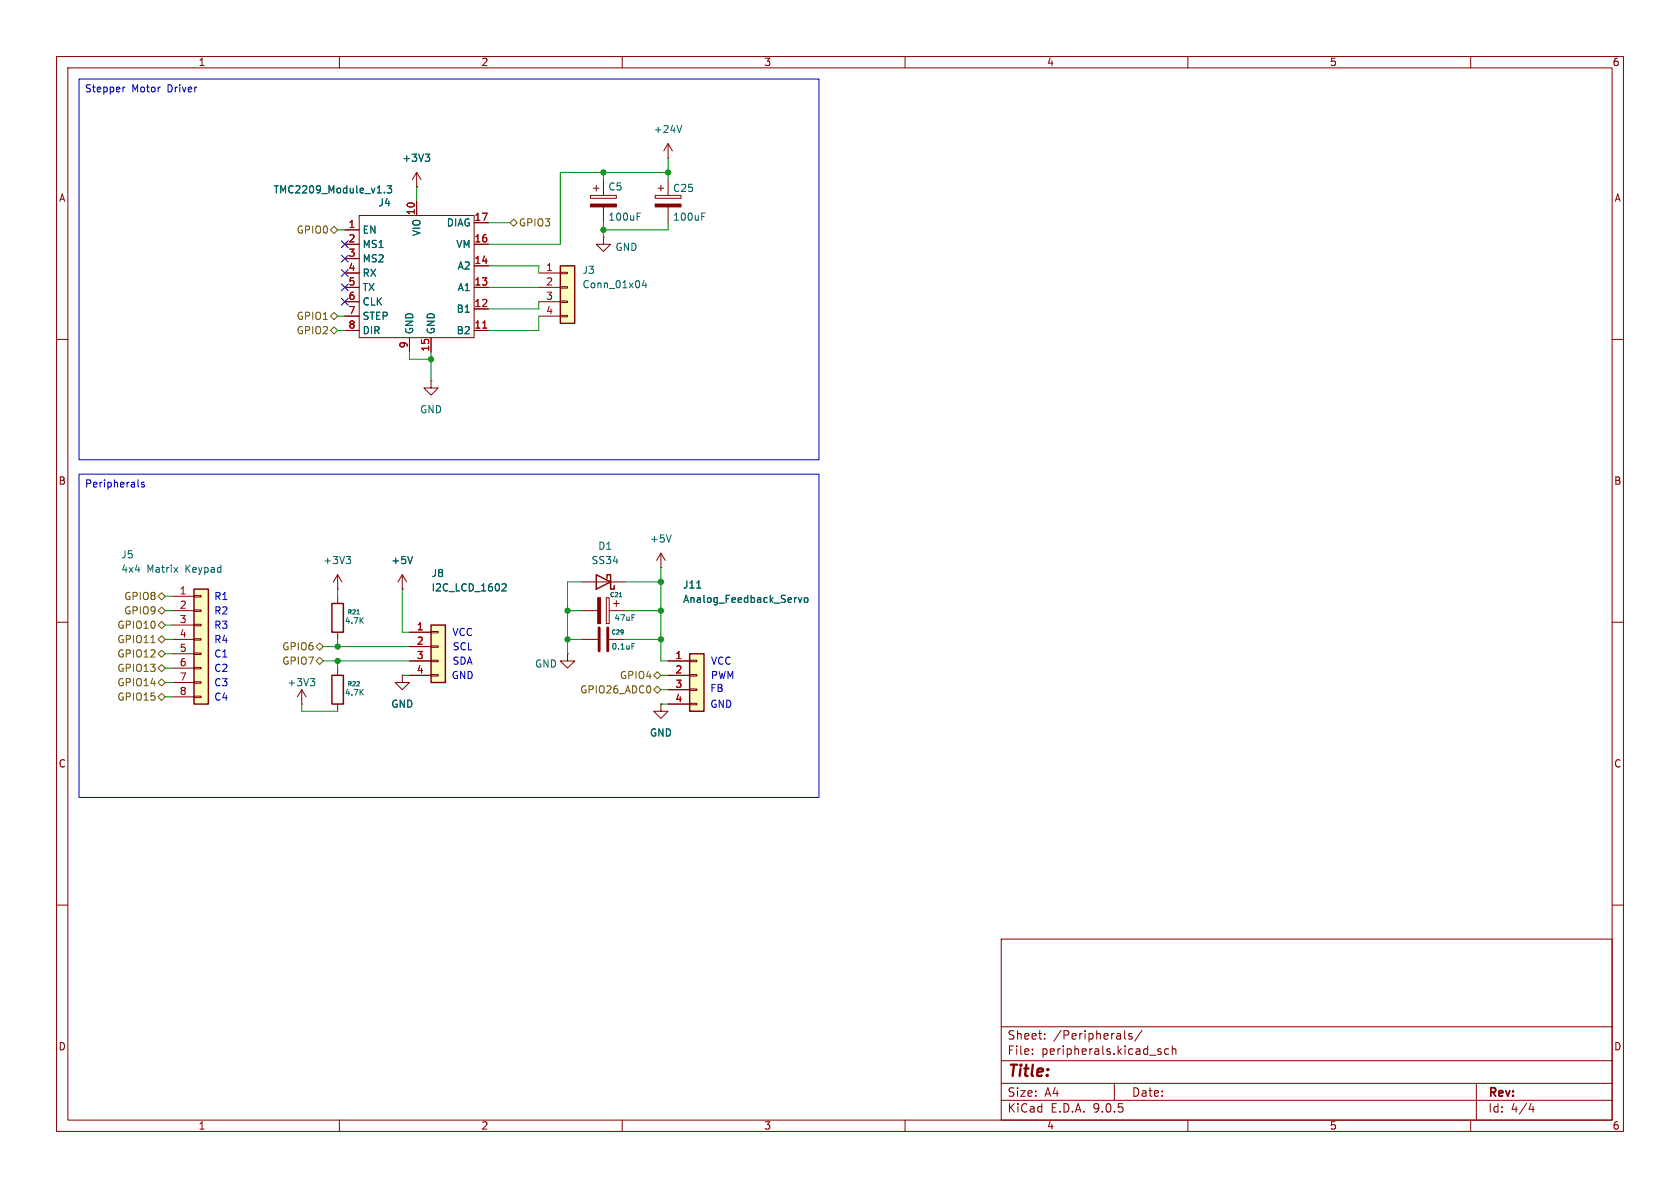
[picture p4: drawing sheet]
<svg xmlns="http://www.w3.org/2000/svg" width="297mm" height="210mm" viewBox="0 0 297 210" stroke-linecap="round" stroke-linejoin="round" font-family="sans-serif">
<g fill="none" stroke="#840000" stroke-width=".18">
<path d="M10 10h277v190h-277zM12 12h273v186h-273zM60 10v2M110 10v2M160 10v2M210 10v2M260 10v2M10 60h2M285 60h2M10 110h2M59.7 104.1h.1M59.7 101.6l-.8 1.3"/>
<path d="M59.7 101.6l.8 1.3M59.7 101.6v2.5M59.7 118.1v1.3M285 110h2M59.7 124.5v1.2M10 160h2M177 166h108v32h-108zM285 160h2M60 198v2M110 198v2M160 198v2M177 194.5h108"/>
<path d="M177 191.5h108M177 187.5h108M177 181.5h108M182.5 186.3v.1M182.5 185.5v.1M184.7 183.6v.1M184.7 182.8v.1M197 191.5v3M198.8 182.2v1.3l.2 .2M200.1 182.8l-.4-.1-.2 .2 .1 .2 .5 .2v.3h-.6M201.9 182.1l-1.3 2M204.7 185.8l.5 .2 .1 .1-.1 .2-.4 .1"/>
<path d="M204.7 185.5h.5M206.6 185.5l-.4-.1-.3 .3v.4l.1 .2h.6M207.2 185.5l.3-.1 .3 .1 .1 .9M207.2 184.9v1.5M210 198v2M260 198v2M261 191.5v6.5M270.7 195l-.4 1.1h.9M271 195.6v1"/>
</g>
<path d="M61.2 98.4h.8l-.4 .5M61.7 98.9l.3 .2v.3l-.3 .2" fill="none" stroke="#006464" stroke-width=".18"/>
<path d="M58.7 119.4h2v5.1h-2z" fill="none" stroke="#840000" stroke-width=".25"/>
<path d="M121.9 115.6h2.6v10.1h-2.6z" fill="#ffffc2"/>
<path d="M121.9 115.6h2.6v10.1h-2.6z" fill="none" stroke="#840000" stroke-width=".25"/>
<g fill="none" stroke="#840000" stroke-width=".18">
<path d="M116.8 97.8l-.7 1.3M116.8 97.8l.8 1.3M116.8 97.8v2.5M116.8 100.3h.1M118.1 116.8h3.8M118.1 119.4h3.8M121.9 116.7h1.3v.3h-1.3zM121.9 119.3h1.3v.2h-1.3zM116.8 124.5v1.2h1.3l-1.3 1.3-1.2-1.3h1.2M116.8 124.5h.1M118.1 121.9h3.8M118.1 124.5h3.8"/>
<path d="M121.9 121.8h1.3v.2h-1.3zM121.9 124.3h1.3v.3h-1.3z"/>
</g>
<path d="M118.7 94.6l-.5 1.2M123.2 104h.7M141.1 105.7l.3 .8 .3-.8M142.2 105.8l.2-.1 .4 .1v.5l-.1 .1-.3 .1-.2-.1z" fill="none" stroke="#006464" stroke-width=".18"/>
<path d="M99.1 47h2.5v10.2h-2.5z" fill="#ffffc2"/>
<path d="M99.1 47h2.5v10.2h-2.5z" fill="none" stroke="#840000" stroke-width=".25"/>
<g fill="none" stroke="#840000" stroke-width=".18">
<path d="M104.4 34.5h4.6v.6h-4.6zM104.9 33.3h1M105.4 32.8v1M106.7 31.8v2.7M106.7 36.6v2.8M115.8 34.5h4.6v.6h-4.6zM116.3 33.3h1M116.8 32.8v1M118.1 27.9h.1M118.1 25.4v2.5M118.1 31.8v2.7M118.1 36.6v2.8"/>
<path d="M118.1 25.4l-.8 1.3M118.1 25.4l.8 1.3M95.2 48.3h3.9M95.2 50.8h3.9M95.2 53.3h3.9M95.2 55.9h3.9M99.1 48.1h1.2v.3h-1.2zM99.1 50.7h1.2v.2h-1.2zM99.1 53.2h1.2v.3h-1.2zM99.1 55.8h1.2v.2h-1.2zM106.7 41.9v1.3h1.2l-1.2 1.3-1.3-1.3h1.3M106.7 41.9h.1"/>
</g>
<path d="M112.6 38.3h.5M112.6 37.7h.6M120.5 22.2l-.4 1.2M124.1 38.3h.4M124.1 37.7h.6M113.9 49.5l-.3 .9h.8M114.2 50v.9" fill="none" stroke="#006464" stroke-width=".18"/>
<g fill="#840000" stroke="#840000" stroke-width=".18">
<path d="M115.8 36.1h4.6v.5h-4.6z"/>
<path d="M104.4 36.1h4.6v.5h-4.6z"/>
</g>
<path d="M76.2 110.5h2.5v10.2h-2.5z" fill="#ffffc2"/>
<path d="M76.2 110.5h2.5v10.2h-2.5z" fill="none" stroke="#840000" stroke-width=".25"/>
<path d="M71.1 104.1h.1M71.1 101.6l-.7 1.3M71.1 101.6l.8 1.3M71.1 101.6v2.5M72.4 111.8h3.8M72.4 114.3h3.8M72.4 116.8h3.8M72.4 119.4h3.8M76.2 111.6h1.3v.3h-1.3zM76.2 114.2h1.3v.2h-1.3zM76.2 116.7h1.3v.3h-1.3zM76.2 119.3h1.3v.2h-1.3z" fill="none" stroke="#840000" stroke-width=".18"/>
<path d="M72.9 98.4l-.4 1.2M88.8 103.3l.5-.1 .2 .4-.8 .9h.8" fill="none" stroke="#006464" stroke-width=".18"/>
<path d="M34.3 104.1h2.5v20.4h-2.5z" fill="#ffffc2"/>
<path d="M34.3 104.1h2.5v20.4h-2.5zM58.7 106.7h2v5.1h-2zM105.4 101.6l2.5 1.3-2.5 1.2zM107.3 102.2v-.6h.6v2.5h.7v-.6" fill="none" stroke="#840000" stroke-width=".25"/>
<g fill="none" stroke="#840000" stroke-width=".18">
<path d="M63.5 38.1h20.3v21.6h-20.3zM73.7 33h.1M73.7 30.5l-.8 1.3M73.7 30.5l.7 1.3M73.7 30.5v2.5M73.7 35.6v2.5M83.8 39.4h2.6M61 40.6h2.5M61 43.2h2.5M61 45.7h2.5M61 48.3h2.5M61 50.8h2.5"/>
<path d="M61 53.3h2.5M61 55.9h2.5M61 58.4h2.5M72.4 59.7v2.5M76.2 59.7v2.5M83.8 43.2h2.6M83.8 50.8h2.6M83.8 58.4h2.6M83.8 47h2.6M83.8 54.6h2.6M76.2 67.3v1.3h1.3l-1.3 1.3-1.3-1.3h1.3M76.2 67.3h.1"/>
<path d="M30.5 105.4h3.8M30.5 108h3.8M30.5 110.5h3.8M30.5 113h3.8M30.5 115.6h3.8M30.5 118.1h3.8M34.3 105.3h1.3v.2h-1.3zM34.3 107.8h1.3v.3h-1.3zM34.3 110.4h1.3v.2h-1.3zM34.3 112.9h1.3v.3h-1.3zM34.3 115.4h1.3v.3h-1.3zM34.3 118h1.3v.2h-1.3z"/>
<path d="M59.7 105.4v1.3M59.7 111.8v1.2M71.1 119.4v1.3h1.3l-1.3 1.2-1.3-1.2h1.3M71.1 119.4h.1M71.1 104.1h.1M72.4 111.8h3.8M72.4 114.3h3.8M72.4 116.8h3.8M72.4 119.4h3.8M100.3 115.6v1.2h1.3l-1.3 1.3-1.2-1.3h1.2M100.3 115.6h.1M102.9 108h2.8"/>
<path d="M102.9 113h2.8M102.9 102.9h7.6M107.2 105.7h.5v4.5h-.5zM107.7 108h2.8M107.7 113h2.8M108.5 106.7h1M109 106.2v1M118.1 116.8h3.8M118.1 119.4h3.8M30.5 120.7h3.8M30.5 123.2h3.8M34.3 120.5h1.3v.3h-1.3z"/>
<path d="M34.3 123.1h1.3v.2h-1.3zM53.3 124.5h.1M53.3 121.9l-.7 1.3M53.3 121.9l.8 1.3M53.3 121.9v2.6M116.8 124.5h.1M118.1 121.9h3.8M118.1 124.5h3.8"/>
</g>
<g fill="none" stroke="#006464" stroke-width=".18">
<path d="M68 34v.1M68.4 32.8h.8l-.4 .5 .4 .1v.6l-.2 .1-.6-.1M75.2 27.2h.8l-.5 .5M75.7 27.7l.3 .3v.3l-.3 .2M72.9 98.4l-.4 1.2M30.8 100.3l.6 .9M31.4 100.3l-.6 .9M54.9 120h.7l-.4 .4M63.1 108.5h.4M88.8 103.3l.5-.1 .2 .4-.8 .9h.8M109.5 105.5h.4M111.7 113.7h.5"/>
<path d="M111.7 108.7h.5M123.2 104h.7M141.1 105.7l.3 .8 .3-.8M142.2 105.8l.2-.1 .4 .1v.5l-.1 .1-.3 .1-.2-.1zM55.4 120.4l.2 .3v.3l-.2 .2"/>
</g>
<path d="M105.9 111v4.1M107.4 111v4.1" fill="none" stroke="#840000" stroke-width=".51"/>
<path d="M105.7 105.7h.5v4.5h-.5z" fill="#840000" stroke="#840000" stroke-width=".18"/>
<path d="M85.3 58h.8" fill="none" stroke="#a90000" stroke-width=".18"/>
<g fill="none" stroke="#725600" stroke-width=".18">
<path d="M90.2 39.4l.6-.7 .6 .7-.6 .6zM58.4 58.4l.7-.6 .6 .6-.6 .7zM58.4 55.9l.7-.7 .6 .7-.6 .6zM58.4 40.6l.7-.6 .6 .6-.6 .7zM26.7 113.6h.7M27.9 113l.7-.6 .6 .6-.6 .7zM27.9 118.1l.7-.6 .6 .6-.6 .6zM27.9 105.4l.7-.6 .6 .6-.6 .6zM27.9 115.6l.7-.7 .6 .7-.6 .6zM28.6 109.9l.6 .6-.6 .6-.7-.6zM28.6 107.3l.6 .7-.6 .6-.7-.6zM55.9 114.3l.6-.6 .6 .6-.6 .6z"/>
<path d="M55.9 116.8l.6-.6 .6 .6-.6 .7zM116.2 118.7l.6 .7-.6 .6-.6-.6zM27.9 120.7l.7-.7 .6 .7-.6 .6zM27.9 123.2l.7-.6 .6 .6-.6 .6zM115.6 121.9l.6-.6 .6 .6-.6 .7z"/>
</g>
<g fill="none" stroke="#009600" stroke-width=".18">
<path d="M73.7 33v2.6M86.4 39.4h3.8M106.7 30.5v1.3M106.7 39.4v2.5M118.1 30.5h-19v12.7h-12.7M118.1 39.4v1.2h-11.4M118.1 27.9v3.9M59.7 58.4h1.3M59.7 40.6h1.3M59.7 55.9h1.3M86.4 47h8.8v1.3M86.4 50.8h8.8"/>
<path d="M95.2 55.9v2.5h-8.8M95.2 53.3v1.3h-8.8M72.4 62.2v1.3h3.8M76.2 62.2v5.1M29.2 108h1.3M29.2 113h1.3M29.2 105.4h1.3M29.2 110.5h1.3M29.2 115.6h1.3M29.2 118.1h1.3M57.1 116.8h15.3M57.1 114.3h15.3"/>
<path d="M59.7 104.1v1.3M59.7 113v1.3M59.7 116.8v1.3M71.1 119.4h1.3M71.1 104.1v7.7h1.3M100.3 108h2.6M100.3 113h2.6M102.9 102.9h-2.6v12.7M110.5 108h6.3M110.5 113h6.3M110.5 102.9h6.3M116.8 119.4h1.3"/>
<path d="M116.8 100.3v16.5h1.3M29.2 120.7h1.3M29.2 123.2h1.3M53.3 124.5v1.2h6.4M116.8 121.9h1.3M116.8 124.5h1.3"/>
</g>
<path d="M60.4 52.7l1.2 1.2M60.4 42.6l1.2 1.2M60.4 45.1l1.2 1.2M60.4 50.2l1.2 1.2M60.4 47.7l1.2 1.2M61.6 52.7l-1.2 1.2M61.6 42.6l-1.2 1.2M61.6 45.1l-1.2 1.2M61.6 50.2l-1.2 1.2M61.6 47.7l-1.2 1.2" fill="none" stroke="#000084" stroke-width=".18"/>
<path d="M14 14h130.8v67.3h-130.8zM21.7 15.4v.8M22.1 15.4l-.4 .2M14 83.8h130.8v57.2h-130.8zM24.4 85.9l.2 .2M25.5 85.3l-.3-.1-.2 .2 .1 .2 .4 .1v.3h-.5" fill="none" stroke="#0000c2" stroke-width=".18"/>
<g fill="#009600" stroke="#009600" stroke-width=".18">
<circle cx="116.8" cy="108" r=".46"/>
<circle cx="116.8" cy="113" r=".46"/>
<circle cx="100.3" cy="108" r=".46"/>
<circle cx="100.3" cy="113" r=".46"/>
<circle cx="59.7" cy="116.8" r=".46"/>
<circle cx="59.7" cy="114.3" r=".46"/>
<circle cx="106.7" cy="30.5" r=".46"/>
<circle cx="76.2" cy="63.5" r=".46"/>
<circle cx="116.8" cy="102.9" r=".46"/>
<circle cx="118.1" cy="30.5" r=".46"/>
<circle cx="106.7" cy="40.6" r=".46"/>
</g>
<text font-size="2.8" fill="#840000" x="178" y="190.9">Title:</text>
<g font-size="2.1" fill="#840000">
<text x="178" y="184">Sheet:</text>
<text x="186.2" y="184">/Peripherals/</text>
<text x="178" y="186.7">File:</text>
<text x="184.1" y="186.7">peripherals.kicad_sch</text>
<text x="178" y="196.9">KiCad</text>
<text x="178" y="194.1">Size:</text>
<text x="184.7" y="194.1">A4</text>
<text x="185.7" y="196.9">E.D.A.</text>
<text x="193.3" y="196.9">9.0.5</text>
<text x="200" y="194.1">Date:</text>
<text x="263" y="194.3">Rev:</text>
<text x="263" y="196.9">Id:</text>
<text x="267.1" y="196.9">4/4</text>
</g>
<g font-size="1.8" fill="#840000">
<text x="35" y="11.9">1</text>
<text x="85" y="11.9">2</text>
<text x="135" y="11.9">3</text>
<text x="185" y="11.9">4</text>
<text x="235" y="11.9">5</text>
<text x="285" y="11.9">6</text>
<text x="10.3" y="35.9">A</text>
<text x="285.3" y="35.9">A</text>
<text x="10.3" y="85.9">B</text>
<text x="285.3" y="85.9">B</text>
<text x="10.3" y="135.9">C</text>
<text x="285.3" y="135.9">C</text>
<text x="10.3" y="185.9">D</text>
<text x="285.3" y="185.9">D</text>
<text x="35" y="199.9">1</text>
<text x="85" y="199.9">2</text>
<text x="135" y="199.9">3</text>
<text x="185" y="199.9">4</text>
<text x="235" y="199.9">5</text>
<text x="285" y="199.9">6</text>
</g>
<g font-size="1.8" fill="#0000c2">
<text x="14.9" y="16.6">Stepper</text>
<text x="23.3" y="16.6">Motor</text>
<text x="29.7" y="16.6">Driver</text>
<text x="14.9" y="86.5">Peripherals</text>
<text x="37.8" y="106.3">R1</text>
<text x="37.8" y="111.4">R3</text>
<text x="37.8" y="108.8">R2</text>
<text x="37.8" y="113.9">R4</text>
<text x="79.9" y="112.6">VCC</text>
<text x="37.8" y="119">C2</text>
<text x="37.8" y="116.4">C1</text>
<text x="79.9" y="117.7">SDA</text>
<text x="79.9" y="115.2">SCL</text>
<text x="125.6" y="117.7">VCC</text>
<text x="37.8" y="121.5">C3</text>
<text x="37.8" y="124.1">C4</text>
<text x="79.8" y="120.2">GND</text>
<text x="125.5" y="122.5">FB</text>
<text x="125.5" y="125.3">GND</text>
<text x="125.6" y="120.2">PWM</text>
</g>
<g font-size="1.8" fill="#006464">
<text x="115.5" y="23.7">+24V</text>
<text x="71" y="28.8">+3V3</text>
<text x="48.3" y="34.4">TMC2209_Module_v1.3</text>
<text x="107.5" y="33.9">C5</text>
<text x="118.9" y="34.1">C25</text>
<text x="64" y="41.5">EN</text>
<text x="66.8" y="36.7">J4</text>
<text x="74.5" y="41.8" transform="rotate(-90 74.5 41.8)">VIO</text>
<text x="78.9" y="40.2">DIAG</text>
<text x="107.5" y="39.2">100uF</text>
<text x="118.9" y="39.2">100uF</text>
<text x="64" y="44">MS1</text>
<text x="64" y="46.6">MS2</text>
<text x="80.6" y="44">VM</text>
<text x="80.8" y="47.9">A2</text>
<text x="108.7" y="44.6">GND</text>
<text x="64" y="49.1">RX</text>
<text x="64" y="51.7">TX</text>
<text x="80.8" y="51.7">A1</text>
<text x="102.9" y="48.6">J3</text>
<text x="102.9" y="51.2">Conn_01x04</text>
<text x="64" y="54.2">CLK</text>
<text x="64" y="56.7">STEP</text>
<text x="64" y="59.3">DIR</text>
<text x="73.3" y="59.2" transform="rotate(-90 73.3 59.2)">GND</text>
<text x="77.1" y="59.2" transform="rotate(-90 77.1 59.2)">GND</text>
<text x="80.6" y="55.5">B1</text>
<text x="80.6" y="59.3">B2</text>
<text x="74.2" y="73.3">GND</text>
<text x="21.3" y="98.9">J5</text>
<text x="21.3" y="101.4">4x4</text>
<text x="26" y="101.4">Matrix</text>
<text x="32.9" y="101.4">Keypad</text>
<text x="57" y="99.9">+3V3</text>
<text x="69.1" y="99.9">+5V</text>
<text x="104.5" y="99.9">SS34</text>
<text x="105.7" y="97.4">D1</text>
<text x="114.8" y="96.1">+5V</text>
<text x="76.2" y="102.2">J8</text>
<text x="76.2" y="104.7">I2C_LCD_1602</text>
<text x="120.7" y="104.2">J11</text>
<text x="120.7" y="106.8">Analog_Feedback_Servo</text>
<text x="94.5" y="118.2">GND</text>
<text x="50.7" y="121.5">+3V3</text>
<text x="69.1" y="125.3">GND</text>
<text x="114.8" y="130.4">GND</text>
</g>
<g font-size="1.8" fill="#725600">
<text x="52.3" y="41.5">GPIO0</text>
<text x="91.6" y="40.2">GPIO3</text>
<text x="52.3" y="59.3">GPIO2</text>
<text x="52.3" y="56.7">GPIO1</text>
<text x="21.9" y="106.3">GPIO8</text>
<text x="20.7" y="113.9">GPIO11</text>
<text x="20.7" y="111.4">GPIO10</text>
<text x="21.9" y="108.8">GPIO9</text>
<text x="20.7" y="119">GPIO13</text>
<text x="20.7" y="116.4">GPIO12</text>
<text x="49.8" y="115.2">GPIO6</text>
<text x="49.8" y="117.7">GPIO7</text>
<text x="20.7" y="121.5">GPIO14</text>
<text x="20.7" y="124.1">GPIO15</text>
<text x="102.5" y="122.8">GPIO26_ADC0</text>
<text x="109.5" y="120.2">GPIO4</text>
</g>
<g font-size="1.8" fill="#a90000">
<text x="61.5" y="40.4">1</text>
<text x="73.4" y="38.1" transform="rotate(-90 73.4 38.1)">10</text>
<text x="83.8" y="39.1">17</text>
<text x="61.5" y="42.9">2</text>
<text x="61.5" y="45.5">3</text>
<text x="83.8" y="42.9">16</text>
<text x="83.8" y="46.7">14</text>
<text x="61.5" y="48">4</text>
<text x="61.5" y="50.5">5</text>
<text x="61.5" y="53.1">6</text>
<text x="83.8" y="50.5">13</text>
<text x="96.4" y="48">1</text>
<text x="96.4" y="50.5">2</text>
<text x="96.4" y="53.1">3</text>
<text x="61.5" y="55.6">7</text>
<text x="61.5" y="58.2">8</text>
<text x="83.8" y="54.4">12</text>
<text x="83.8" y="58.2">11</text>
<text x="96.4" y="55.6">4</text>
<text x="72.1" y="61.7" transform="rotate(-90 72.1 61.7)">9</text>
<text x="75.9" y="62.3" transform="rotate(-90 75.9 62.3)">15</text>
<text x="31.7" y="105.2">1</text>
<text x="31.7" y="107.7">2</text>
<text x="31.7" y="110.2">3</text>
<text x="31.7" y="112.8">4</text>
<text x="73.6" y="111.5">1</text>
<text x="31.7" y="115.3">5</text>
<text x="31.7" y="117.9">6</text>
<text x="73.6" y="114">2</text>
<text x="73.6" y="116.6">3</text>
<text x="73.6" y="119.1">4</text>
<text x="119.3" y="116.6">1</text>
<text x="119.3" y="119.1">2</text>
<text x="31.7" y="120.4">7</text>
<text x="31.7" y="122.9">8</text>
<text x="119.3" y="121.7">3</text>
<text x="119.3" y="124.2">4</text>
</g>
<g font-size="1.4" fill="#006464">
<text x="60.9" y="110.5">4.7K</text>
<text x="108.5" y="110">47uF</text>
<text x="108" y="115">0.1uF</text>
<text x="60.9" y="123.2">4.7K</text>
</g>
<g font-size="1.1" fill="#006464">
<text x="107.7" y="105.8">C21</text>
<text x="61.3" y="108.8">R21</text>
<text x="108" y="112.4">C29</text>
<text x="61.3" y="121.5">R22</text>
</g>
</svg>
